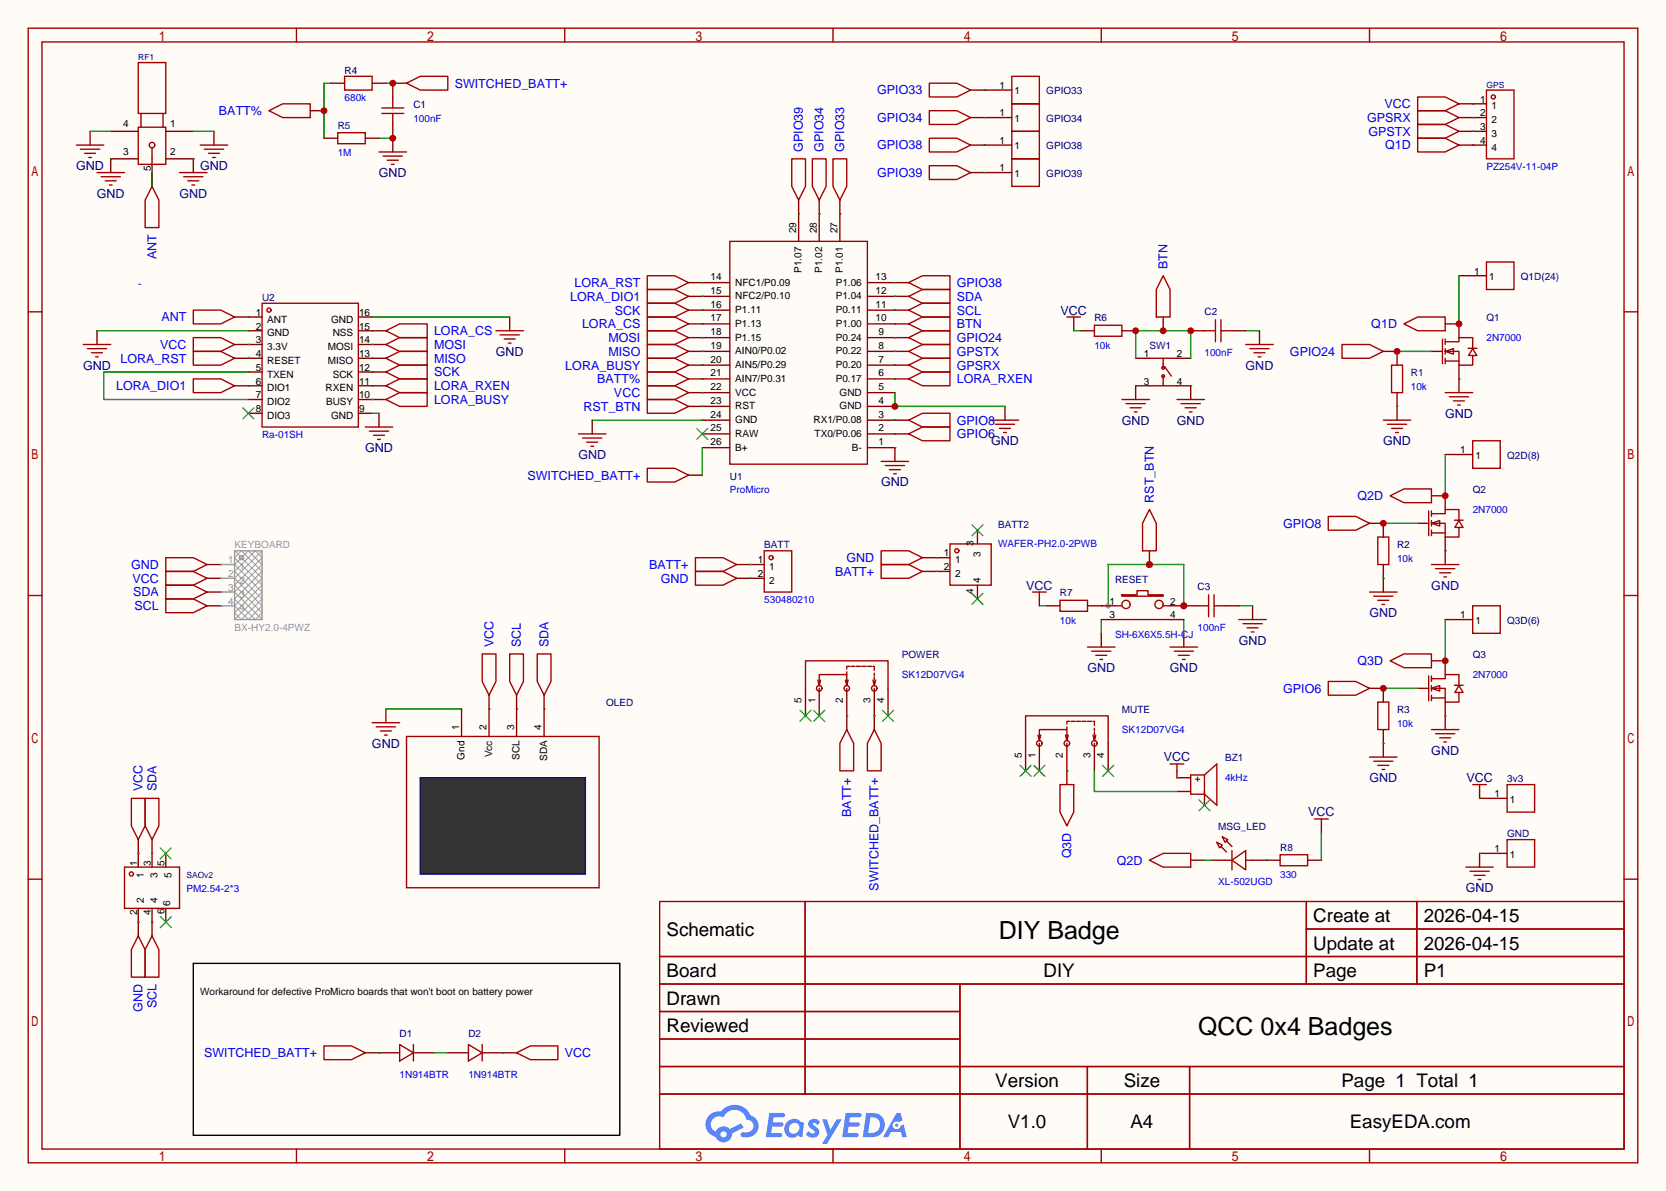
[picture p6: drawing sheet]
<svg xmlns="http://www.w3.org/2000/svg" width="308mm" height="220mm" viewBox="0 0 308 220" stroke-linecap="round" stroke-linejoin="round" font-family="sans-serif">
<path d="M0 0h307.6v220h-307.6z" fill="#fffcf7"/>
<g fill="none" stroke="#a10000" stroke-width=".25">
<path d="M5.2 5.2h297.2v209.6h-297.2zM7.7 7.7h292.1v204.5h-292.1zM54.7 5.2v2.5M104.3 5.2v2.5M153.8 5.2v2.5M203.3 5.2v2.5M252.9 5.2v2.5M5.2 57.6h2.5M299.8 57.6h2.6M5.2 110h2.5M299.8 110h2.6M5.2 162.4h2.5"/>
<path d="M121.8 166.5h178v45.7h-178zM121.8 176.7h178M148.7 166.5v35.6M241.2 166.5v15.2M241.2 171.6h58.6M261.6 166.5v15.2M299.8 162.4h2.6M121.8 181.7h178M121.8 186.8h55.4M121.8 197h178M121.8 191.9h55.4M177.2 181.7v30.5"/>
<path d="M200.8 197v15.2M219.6 197v15.2M54.7 212.2v2.6M104.3 212.2v2.6M121.8 202.1h178M153.8 212.2v2.6M203.3 212.2v2.6M252.9 212.2v2.6"/>
</g>
<g fill="#5487ff">
<path d="M149.5 206.9a1.3 1.3 0 0 1 1.9 .3l-.4 .6a.54 .54 0 0 0-1-.2l.2 .2a1.58 1.58 0 0 1 1 1.5 1.43 1.43 0 0 1-2.4 .2l.5-.6a.64 .64 0 0 0 .5 .5 .64 .64 0 0 0 .6-.3l-.1-.3a1.6 1.6 0 0 1-1.1-1.5z"/>
<path d="M151.8 206.7h.8l.7 2 1.2-2h.9l-2.7 4.5h-.9l1-1.6z"/>
<path d="M142 205.5h1.7a1.31 1.31 0 0 1 1.2 .2 .4 .4 0 0 1-.3 .6h-1.8l-.1 1h1.6a.4 .4 0 0 1 .3 .4 .4 .4 0 0 1-.4 .4h-1.6l-.2 1.2 .8-.1a1.23 1.23 0 0 1 1.2 .2 .39 .39 0 0 1-.4 .6h-2.6z"/>
<path d="M156.1 205.5h1.7a1.32 1.32 0 0 1 1.2 .2 .39 .39 0 0 1-.3 .6h-1.8l-.1 1h1.6a.4 .4 0 0 1 .4 .4 .4 .4 0 0 1-.5 .4h-1.6l-.2 1.1h.8a1.23 1.23 0 0 1 1.2 .2 .39 .39 0 0 1-.4 .6h-2.6z"/>
<path d="M165.5 205.6h.8l.3 1.3-.6 .3a.75 .75 0 0 0-1.1 .3 .75 .75 0 0 0 .5 1.1 .75 .75 0 0 0 .9-.7l.5-.3 .6 2.4h-.8l-.3-.9h-1.8l-.5 .9h-1z"/>
<path d="M159.9 205.6l-.6 4.4h1.4a2.27 2.27 0 0 0 2.7-2.3 2.27 2.27 0 0 0-2.7-2.1zM160.7 206.3a1.5 1.5 0 0 1 1.8 1.6 1.5 1.5 0 0 1-1.9 1.3h-.3z"/>
<path d="M145.4 207.2a1.62 1.62 0 0 0-.4 2.1 1.62 1.62 0 0 0 2 .6l.3-.2 .4 .2 .4 .1 .3-2.4-.1-.3-.5-.1a1.58 1.58 0 0 0-2.4 0zM146 207.7a.99 .99 0 0 1 1.6 .3 .99 .99 0 0 1-.9 1.4 .94 .94 0 0 1-1-.6 .94 .94 0 0 1 .3-1.1z"/>
<path d="M131 206a2.37 2.37 0 0 0 1.1 4 1.54 1.54 0 0 0 1.8 1 1.54 1.54 0 0 0 1.2-1.6l2.2-1.1-.5-.8-2.1 1a1.57 1.57 0 0 0-2.6 .5 1.5 1.5 0 0 1-.7-2.1 1.5 1.5 0 0 1 2.2-.5 2.23 2.23 0 0 1 2.3-1.4 2.23 2.23 0 0 1 2 1.8 1.16 1.16 0 0 1 1.2 1.1 1.16 1.16 0 0 1-1.1 1.2h-.7a.47 .47 0 0 0-.5 .4 .47 .47 0 0 0 .4 .5 2.23 2.23 0 0 0 2.2-.6 2.23 2.23 0 0 0 .5-2.3 2.16 2.16 0 0 0-1.3-1.1 3.2 3.2 0 0 0-5.5-.7l-1.1 .1zM133 209.5a.6 .6 0 0 1 1.2 0 .6 .6 0 0 1-1.2 0z"/>
<circle cx="165.6" cy="207.8" r=".28"/>
</g>
<g fill="none" stroke="#a10000" stroke-width=".25">
<path d="M48.4 56h17.8v22.9h-17.8zM134.7 44.6h25.4v41.1h-25.4zM183 77.6h5.1M183.8 78.4h3.5M184.5 79.1h2.1M185.3 79.9h.5M106.8 80.1h5.1M107.6 80.9h3.5M108.3 81.7h2.1M109.1 82.4h.5M162.7 85.2h5.1M163.4 86h3.6"/>
<path d="M164.2 86.7h2M165 87.5h.5"/>
<circle cx="49.7" cy="57.3" r=".38"/>
</g>
<g fill="none" stroke="#870000" stroke-width=".25">
<path d="M147.4 39.5v5.1M151.3 39.5v5.1M155.1 39.5v5.1M45.8 58.5h2.6M66.2 58.5h2.5M129.7 57.3h5M129.7 54.7h5M129.7 52.2h5M129.7 59.8h5M160.1 57.3h5.1M160.1 54.7h5.1M160.1 52.2h5.1"/>
<path d="M160.1 59.8h5.1M45.8 61.1h2.6M45.8 63.6h2.6M45.8 66.2h2.6M45.8 68.7h2.6M45.8 71.2h2.6M45.8 73.8h2.6M45.8 76.3h2.6M66.2 61.1h2.5M66.2 63.6h2.5M66.2 66.2h2.5M66.2 68.7h2.5"/>
<path d="M66.2 71.2h2.5M66.2 73.8h2.5M66.2 76.3h2.5M109.3 77.6v2.5M129.7 62.4h5M129.7 64.9h5M129.7 67.4h5M129.7 77.6h5M129.7 70h5M129.7 72.5h5M129.7 75.1h5M160.1 62.4h5.1"/>
<path d="M160.1 64.9h5.1M160.1 67.4h5.1M160.1 77.6h5.1M160.1 70h5.1M160.1 72.5h5.1M160.1 75.1h5.1M185.5 75.1v2.5M129.7 80.1h5M129.7 82.7h5M160.1 80.1h5.1M160.1 82.7h5.1v2.5"/>
</g>
<path d="M44.8 75.3l2.1 2M46.9 75.3l-2.1 2M128.7 79.1l2 2.1M130.7 79.1l-2 2.1" fill="none" stroke="#3c3" stroke-width=".25"/>
<path d="M165.2 72.5v2.6h20.3M165.2 82.7h.1" fill="none" stroke="#008700" stroke-width=".25"/>
<circle cx="165.2" cy="75.1" r=".63" fill="#c00"/>
<g fill="none" stroke="#008700" stroke-width=".25">
<path d="M271.9 19.2h.1M16.6 24.3h3.8M20.4 29.3h.1M28.1 31.9v2.5M35.7 29.3h.1M35.7 24.3h3.8M271.9 21.7h.1M271.9 24.3h.1M271.9 26.8h.1M45.8 58.5h.1M68.7 58.5h25.4M129.7 59.8h.1"/>
<path d="M129.7 57.3h.1M129.7 54.7h.1M129.7 52.2h.1M165.2 54.7h.1M165.2 57.3h.1M165.2 59.8h.1M17.9 61.1h27.9M45.8 63.6h.1M45.8 66.2h.1M45.8 71.2h.1M45.8 68.7h-26.6v5.1h26.6M68.7 61.1h.1"/>
<path d="M68.7 63.6h.1M68.7 66.2h.1M68.7 68.7h.1M68.7 71.2h.1M68.7 73.8h.1M68.7 76.3h1.3M109.3 77.6h20.4M129.7 72.5h.1M129.7 75.1h.1M129.7 70h.1M129.7 67.4h.1M129.7 64.9h.1"/>
<path d="M129.7 62.4h.1M165.2 62.4h.1M165.2 64.9h.1M165.2 67.4h.1M165.2 70h.1M165.2 77.6h.1M257.9 75.1h.1M257.9 64.9h6.4M129.7 82.7v5.1M165.2 80.1h.1M255.4 96.6h6.3M255.4 106.8h.1"/>
<path d="M255.4 137.3h.1M255.4 127.1h6.3"/>
</g>
<g fill="none" stroke="#870000" stroke-width=".25">
<path d="M269.4 19.2h5M16.6 24.3v2.5M20.4 24.3h5.1M25.5 29.3h-5.1v2.6M28.1 29.3v5.1M30.6 24.3h5.1M30.6 29.3h5.1v2.6M39.5 24.3v2.5M269.4 24.3h5M269.4 21.7h5M271.9 26.8h2.5M43.3 58.5h2.5"/>
<path d="M94.1 58.5v2.6M127.1 59.8h2.6M127.1 57.3h2.6M127.1 54.7h2.6M127.1 52.2h2.6M165.2 59.8h2.6M165.2 57.3h2.6M165.2 54.7h2.6M269.4 59.8v2.6M17.9 61.1v2.5M43.3 63.6h2.5M43.3 66.2h2.5"/>
<path d="M43.3 71.2h2.5M68.7 63.6h2.5M68.7 66.2h2.5M68.7 71.2h2.5M68.7 61.1h2.5M68.7 68.7h2.5M68.7 73.8h2.5M70 76.3v2.6M127.1 72.5h2.6M127.1 75.1h2.6M127.1 70h2.6M127.1 67.4h2.6"/>
<path d="M127.1 64.9h2.6M127.1 62.4h2.6M165.2 70h2.6M165.2 67.4h2.6M165.2 64.9h2.6M165.2 62.4h2.6M165.2 77.6h2.6M255.4 64.9h2.5v2.5M257.9 72.5v5.1M264.3 64.9h2M269.4 67.4v2.6M127.1 87.8h2.6"/>
<path d="M165.2 80.1h2.6M255.4 96.6v2.6M261.7 96.6h2.1M266.8 91.6v2.5M266.8 99.2v2.5M255.4 104.3v5M90.3 128.4v2.5M95.4 128.4v2.5M100.5 128.4v2.5M255.4 127.1v2.6M255.4 134.7v5.1M261.7 127.1h2.1"/>
<path d="M266.8 122v2.6M266.8 129.7v2.5"/>
</g>
<g fill="none" stroke="#a10000" stroke-width=".25">
<path d="M25.5 11.6h5.1v9.4h-5.1zM261.7 17.9h5.1l2.6 1.3-2.6 1.2h-5.1zM274.4 16.6h5.1v12.7h-5.1zM14.1 26.8h5.1M14.9 27.6h3.5M15.6 28.3h2.1M16.4 29.1h.5M17.9 31.9h5.1M18.7 32.6h3.5M19.4 33.4h2.1M20.2 34.2h.5M25.5 23.5h5.1v6.9h-5.1z"/>
<path d="M26 21v2.5M28.1 34.4l1.2 2.6v5h-2.5v-5zM28.1 27.3v2M30.1 21v2.5M33.1 31.9h5.1M33.9 32.6h3.6M34.7 33.4h2M35.4 34.2h.5M37 26.8h5M37.7 27.6h3.6M38.5 28.3h2M39.2 29.1h.6"/>
<path d="M261.7 20.4h5.1l2.6 1.3-2.6 1.3h-5.1zM261.7 23h5.1l2.6 1.3-2.6 1.2h-5.1zM35.7 57.3h5.1l2.5 1.2-2.5 1.3h-5.1zM119.5 58.5h5.1l2.5 1.3-2.5 1.3h-5.1zM119.5 56h5.1l2.5 1.3-2.5 1.2h-5.1zM119.5 53.5h5.1l2.5 1.2-2.5 1.3h-5.1zM119.5 50.9h5.1l2.5 1.3-2.5 1.3h-5.1zM167.8 54.7l2.5-1.2h5.1v2.5h-5.1zM167.8 57.3l2.5-1.3h5.1v2.5h-5.1zM167.8 59.8l2.5-1.3h5.1v2.6h-5.1zM15.4 63.6h5M16.1 64.4h3.6"/>
<path d="M16.9 65.2h2M17.7 65.9h.5M35.7 62.4h5.1l2.5 1.2-2.5 1.3h-5.1zM35.7 64.9h5.1l2.5 1.3-2.5 1.2h-5.1zM35.7 70h5.1l2.5 1.2-2.5 1.3h-5.1zM67.4 78.9h5.1M68.2 79.6h3.6M71.2 61.1l2.6-1.3h5.1v2.6h-5.1zM71.2 63.6l2.6-1.2h5.1v2.5h-5.1zM71.2 66.2l2.6-1.3h5.1v2.5h-5.1zM71.2 68.7l2.6-1.3h5.1v2.6h-5.1zM71.2 71.2l2.6-1.2h5.1v2.5h-5.1z"/>
<path d="M71.2 73.8l2.6-1.3h5.1v2.6h-5.1zM91.6 61.1h5M92.3 61.8h3.6M93.1 62.6h2M93.9 63.4h.5M119.5 71.2h5.1l2.5 1.3-2.5 1.3h-5.1zM119.5 73.8h5.1l2.5 1.3-2.5 1.2h-5.1zM119.5 68.7h5.1l2.5 1.3-2.5 1.2h-5.1zM119.5 66.2h5.1l2.5 1.2-2.5 1.3h-5.1zM119.5 63.6h5.1l2.5 1.3-2.5 1.3h-5.1zM119.5 61.1h5.1l2.5 1.3-2.5 1.2h-5.1zM167.8 62.4l2.5-1.3h5.1v2.5h-5.1z"/>
<path d="M167.8 64.9l2.5-1.3h5.1v2.6h-5.1zM167.8 67.4l2.5-1.2h5.1v2.5h-5.1zM167.8 70l2.5-1.3h5.1v2.5h-5.1zM167.8 77.6l2.5-1.3h5.1v2.6h-5.1zM255.4 77.6h5.1M256.2 78.4h3.5M256.9 67.4h2.1v5.1h-2.1zM256.9 79.1h2.1M257.7 79.9h.5M266.3 62.6v4.6M266.8 64.9l1.6-.5v1zM266.8 63.1h2.6v-.7h2.5v2"/>
<path d="M266.8 64.9h2.6v2.5h2.5v-1.7M266.8 66.7h2.6M266.8 62.6v1M266.8 64.4v1M266.8 66.2v1M271.1 64.3h1.6M271.9 64.4l.8 1.3h-1.6zM69 80.4h2M69.7 81.2h.5M119.5 86.5h5.1l2.5 1.3-2.5 1.2h-5.1zM167.8 80.1l2.5-1.2h5.1v2.5h-5.1zM254.4 99.2h2v5.1h-2z"/>
<path d="M263.8 94.4v4.5M264.3 96.6l1.5-.5v1.1zM264.3 94.9h2.5v-.8h2.6v2M264.3 96.6h2.5v2.6h2.6v-1.8M264.3 98.4h2.5M264.3 94.4v1M264.3 96.1v1.1M264.3 97.9v1M268.5 96.1h1.6M269.4 96.1l.7 1.3h-1.5zM252.9 109.3h5M253.6 110.1h3.6"/>
<path d="M254.4 110.9h2M255.1 111.6h.6M89 120.8h2.6v5.1l-1.3 2.5-1.3-2.5zM94.1 120.8h2.5v5.1l-1.2 2.5-1.3-2.5zM99.2 120.8h2.5v5.1l-1.2 2.5-1.3-2.5zM252.9 139.8h5M254.4 129.7h2v5h-2zM263.8 124.8v4.6M264.3 127.1l1.5-.5v1zM264.3 125.3h2.5v-.7h2.6v2M264.3 127.1h2.5v2.6h2.6v-1.8M264.3 124.8v1.1"/>
<path d="M264.3 126.6v1M264.3 128.4v1M264.3 128.9h2.5M268.5 126.6h1.6M269.4 126.6l.7 1.3h-1.5zM253.6 140.6h3.6M254.4 141.4h2M255.1 142.1h.6"/>
<circle cx="275.7" cy="17.9" r=".38"/>
<circle cx="28.1" cy="26.8" r=".51"/>
</g>
<circle cx="257.9" cy="64.9" r=".63" fill="#c00"/>
<path d="M247.8 63.6h5.1l2.5 1.3-2.5 1.3h-5.1z" fill="none" stroke="#a10000" stroke-width=".25"/>
<path d="M252.9 96.6h2.5" fill="none" stroke="#870000" stroke-width=".25"/>
<circle cx="255.4" cy="96.6" r=".63" fill="#c00"/>
<path d="M245.2 95.4h5.1l2.6 1.2-2.6 1.3h-5.1z" fill="none" stroke="#a10000" stroke-width=".25"/>
<path d="M252.9 127.1h2.5" fill="none" stroke="#870000" stroke-width=".25"/>
<circle cx="255.4" cy="127.1" r=".63" fill="#c00"/>
<g fill="none" stroke="#a10000" stroke-width=".25">
<path d="M259.2 59.8l2.5-1.3h5.1v2.6h-5.1zM266.8 72.5h5.1M267.6 73.3h3.5M268.4 74h2M269.1 74.8h.5M256.7 91.6l2.5-1.3h5.1v2.5h-5.1zM264.3 104.3h5.1M265 105h3.6M265.8 105.8h2M266.6 106.6h.5M245.2 125.9h5.1l2.6 1.2-2.6 1.3h-5.1zM256.7 122l2.5-1.2h5.1v2.5h-5.1z"/>
<path d="M264.3 134.7h5.1M265 135.5h3.6M265.8 136.3h2M266.6 137h.5"/>
</g>
<path d="M57.3 20.4h2.5M266.8 59.8h2.6M269.4 70v2.5M264.3 91.6h2.5M266.8 101.7v2.6M264.3 122h2.5M266.8 132.2v2.5" fill="none" stroke="#870000" stroke-width=".25"/>
<path d="M61.1 15.4h-1.3v10.1M269.4 70h.1M266.8 101.7h.1M266.8 132.2h.1" fill="none" stroke="#008700" stroke-width=".25"/>
<circle cx="59.8" cy="20.4" r=".63" fill="#c00"/>
<g fill="none" stroke="#a10000" stroke-width=".25">
<path d="M75.1 15.4l2.5-1.3h5.1v2.5h-5.1zM49.7 20.4l2.5-1.2h5.1v2.5h-5.1zM70 28.1h5.1M70.7 28.8h3.6M71.5 29.6h2M72.3 30.4h.5M207.1 73.8h5.1M207.9 74.5h3.6M208.7 75.3h2M209.4 76.1h.5M212.2 71.2h5.1M212.2 66.2h5.1"/>
<path d="M214.8 66.2v1.7M214.8 69.5v1.7M215 67.7l1.3 1.8M217.3 73.8h5.1M218.1 74.5h3.5M218.8 75.3h2.1M219.6 76.1h.5"/>
<circle cx="214.8" cy="67.9" r=".25"/>
<circle cx="214.8" cy="69.5" r=".25"/>
</g>
<path d="M72.5 15.4h2.6M72.5 25.5v2.6M209.7 66.2h2.5M212.2 71.2h-2.5v2.6M217.3 71.2h2.5v2.6M217.3 66.2h2.5" fill="none" stroke="#870000" stroke-width=".25"/>
<path d="M71.2 15.4h1.3M70 25.5h2.5M209.7 66.2v-5.1h10.1v5.1M219.8 71.2h.1M204.6 111.9v-7.6h14v7.6" fill="none" stroke="#008700" stroke-width=".25"/>
<g fill="#c00">
<circle cx="218.6" cy="111.9" r=".63"/>
<circle cx="212.2" cy="104.3" r=".63"/>
</g>
<circle cx="204.6" cy="111.9" r=".51" fill="#999"/>
<path d="M199.5 61.1h2.6M207.1 61.1h2.6M232.5 61.1v2.5" fill="none" stroke="#870000" stroke-width=".25"/>
<path d="M202.1 60.1h5v2h-5zM230 63.6h5.1M230.8 64.4h3.5M231.5 65.2h2.1M232.3 65.9h.5" fill="none" stroke="#a10000" stroke-width=".25"/>
<path d="M230 61.1h2.5" fill="none" stroke="#008700" stroke-width=".25"/>
<circle cx="209.7" cy="61.1" r=".63" fill="#c00"/>
<path d="M198.2 61.1h1.3M209.7 71.2h.1" fill="none" stroke="#008700" stroke-width=".25"/>
<path d="M198.2 59.8v1.3M214.8 58.5v2.6" fill="none" stroke="#870000" stroke-width=".25"/>
<path d="M197 58.5h2.5M198.2 58.5v1.3" fill="none" stroke="#a10000" stroke-width=".25"/>
<circle cx="214.8" cy="61.1" r=".63" fill="#c00"/>
<path d="M214.8 50.9l1.2 2.6v5h-2.5v-5z" fill="none" stroke="#a10000" stroke-width=".25"/>
<path d="M212.2 101.7v2.6" fill="none" stroke="#870000" stroke-width=".25"/>
<circle cx="212.2" cy="104.3" r=".63" fill="#c00"/>
<g fill="none" stroke="#a10000" stroke-width=".25">
<path d="M212.2 94.1l1.3 2.5v5.1h-2.6v-5.1zM128.4 103h5.1l2.5 1.3-2.5 1.2h-5.1zM141.1 101.7h5.1v7.6h-5.1z"/>
<circle cx="142.4" cy="103" r=".38"/>
</g>
<path d="M72.5 15.4v2.5M136 104.3h5.1M138.6 106.8h2.5" fill="none" stroke="#870000" stroke-width=".25"/>
<path d="M138.6 104.3h.1" fill="none" stroke="#008700" stroke-width=".25"/>
<circle cx="72.5" cy="15.4" r=".63" fill="#c00"/>
<path d="M72.5 23v2.5" fill="none" stroke="#870000" stroke-width=".25"/>
<circle cx="72.5" cy="25.5" r=".63" fill="#c00"/>
<path d="M70.5 19.9h4M72.5 17.9v2M70.5 21h4M72.5 21v2" fill="none" stroke="#a10000" stroke-width=".25"/>
<path d="M219.8 61.1h2.6" fill="none" stroke="#870000" stroke-width=".25"/>
<circle cx="219.8" cy="61.1" r=".63" fill="#c00"/>
<path d="M269.4 50.9h5M227.5 61.1h2.5M266.8 83.9h5.1M266.8 114.4h5.1" fill="none" stroke="#870000" stroke-width=".25"/>
<path d="M224.4 59.1v4M225.4 59.1v4M274.4 48.4h5.1v5.1h-5.1zM222.4 61.1h2M225.4 61.1h2.1M271.9 81.4h5.1v5.1h-5.1zM271.9 111.9h5.1v5.1h-5.1z" fill="none" stroke="#a10000" stroke-width=".25"/>
<path d="M266.8 83.9v7.7" fill="none" stroke="#008700" stroke-width=".25"/>
<circle cx="266.8" cy="91.6" r=".63" fill="#c00"/>
<path d="M266.8 114.4v7.6" fill="none" stroke="#008700" stroke-width=".25"/>
<circle cx="266.8" cy="122" r=".63" fill="#c00"/>
<path d="M269.4 50.9v8.9" fill="none" stroke="#008700" stroke-width=".25"/>
<circle cx="269.4" cy="59.8" r=".63" fill="#c00"/>
<g fill="none" stroke="#a10000" stroke-width=".25">
<path d="M63.6 14.1h5.1v2.5h-5.1zM171.6 15.4h5.1l2.5 1.2-2.5 1.3h-5.1zM186.8 14.1h5.1v5.1h-5.1zM186.8 19.2h5.1v5.1h-5.1zM62.4 24.5h5v2h-5zM146.2 29.3h2.5v5.1l-1.3 2.6-1.2-2.6zM150 29.3h2.5v5.1l-1.2 2.6-1.3-2.6zM153.8 29.3h2.5v5.1l-1.2 2.6-1.3-2.6zM171.6 20.4h5.1l2.5 1.3-2.5 1.3h-5.1zM171.6 30.6h5.1l2.5 1.3-2.5 1.2h-5.1zM171.6 25.5h5.1l2.5 1.3-2.5 1.3h-5.1zM186.8 29.3h5.1v5.1h-5.1z"/>
<path d="M186.8 24.3h5.1v5h-5.1zM261.7 25.5h5.1l2.6 1.3-2.6 1.3h-5.1zM167.8 52.2l2.5-1.3h5.1v2.6h-5.1zM128.4 105.5h5.1l2.5 1.3-2.5 1.3h-5.1zM162.7 101.7h5.1l2.5 1.3-2.5 1.3h-5.1zM162.7 104.3h5.1l2.5 1.2-2.5 1.3h-5.1zM175.4 100.5h7.6v7.6h-7.6zM190.6 109.3h2.6M191.9 109.3v1.3M195.7 110.9h5.1v2h-5.1zM200.8 119.5h5.1M205.9 114.4h10.1"/>
<path d="M205.9 111.9h1.2M214.8 111.9h1.2M216 119.5h5.1M221.1 111.9h2M223.1 109.9v4M224.2 111.9h2M224.2 109.9v4M228.7 114.4h5.1M229.5 115.2h3.5M230.3 116h2M231 116.7h.5M68.7 133.5h5.1"/>
<path d="M69.5 134.2h3.5M70.2 135h2.1M71 135.8h.5M148.7 127.1v-5.1h15.3v5.1M151 125.6l.3 1M151.5 125.6l-.2 1M156.1 125.6l.2 1M156.3 134.7l1.3 2.6v5.1h-2.5v-5.1zM156.3 124.1v.5M156.6 125.6l-.3 1v-2h-5v2M156.8 123.1h-.5v.5M157.1 123.1h.8"/>
<path d="M158.1 123.1h.8M159.1 123.1h.8M160.1 123.1h.8M161.2 123.1h.2v.7M161.2 125.6l.2 1M161.4 134.7l1.3 2.6v5.1h-2.6v-5.1zM161.4 124.3v.5M161.4 125.1v.5M161.7 125.6l-.3 1v-.7M189.4 137.3v-5.1h15.2v5.1M191.6 135.8l.3 1M192.2 135.8l-.3 1"/>
<path d="M196.7 135.8l.3 1M197 134.2v.5M197.2 135.8l-.2 1v-2.1h-5.1v2.1M197.5 133.2h-.5v.5M197.7 133.2h.8M198.8 133.2h.7M199.8 133.2h.7M200.8 133.2h.7M201.5 120.3h3.6M201.8 133.2h.3v.8M201.8 135.8l.3 1M202.1 134.5v.5"/>
<path d="M202.1 135.3v.5M202.3 135.8l-.2 1v-.8M202.3 121h2M203.1 121.8h.5M216.8 120.3h3.5M217.6 121h2M218.3 121.8h.5M24.3 147.4h2.5v5.1l-1.3 2.6-1.2-2.6zM26.8 147.4h2.5v5.1l-1.2 2.6-1.3-2.6zM195.7 144.9h2.5v5.1l-1.2 2.5-1.3-2.5zM212.2 158.9l2.6-1.3h5v2.5h-5zM216 141.1h2.6"/>
<path d="M217.3 141.1v1.3M222.4 143.1l2.3-2v7.6l-2.3-2M222.4 143.1v3.6M222.4 143.1h-2.6v3.6h2.6M224.7 155.6l1 .5-.5 .5zM225.4 156.3l1 1.1M225.7 154.6l1 .5-.5 .5zM226.2 158.9h1.3M226.4 155.3l1.1 1M227.5 158.9l2.5-1.8v3.6zM227.5 157.1v3.6M230 158.9h1.3"/>
<path d="M236.3 157.9h5.1v2h-5.1zM242.7 151.3h2.5M244 151.3v1.2M271.9 144.9h2.5M273.2 144.9v1.3M278.3 144.9h5v5.1h-5zM278.3 155.1h5v5h-5zM23 160.1h10.1v7.7h-10.1zM25.5 172.8l1.3 2.6v5.1h-2.5v-5.1zM28.1 172.8l1.2 2.6v5.1h-2.5v-5.1zM270.6 160.1h5.1M271.4 160.9h3.6"/>
<path d="M272.2 161.7h2M272.9 162.4h.5"/>
<circle cx="176.7" cy="101.7" r=".38"/>
<circle cx="151.3" cy="127.1" r=".51"/>
<circle cx="156.3" cy="127.1" r=".51"/>
<circle cx="161.4" cy="127.1" r=".51"/>
<circle cx="191.9" cy="137.3" r=".51"/>
<circle cx="197" cy="137.3" r=".51"/>
<circle cx="202.1" cy="137.3" r=".51"/>
<circle cx="24.3" cy="161.4" r=".38"/>
</g>
<g fill="none" stroke="#870000" stroke-width=".25">
<path d="M61.1 15.4h2.5M68.7 15.4h2.5M179.2 16.6h7.6M59.8 25.5h2.6M67.4 25.5h2.6M147.4 37v2.5M151.3 37v2.5M155.1 37v2.5M179.2 26.8h7.6M179.2 21.7h7.6M179.2 31.9h7.6M269.4 26.8h2.5"/>
<path d="M165.2 52.2h2.6M180.5 97.9v2.6M136 106.8h2.6M170.3 103h5.1M170.3 105.5h5.1M180.5 108.1v2.5M191.9 110.6v1.3M193.2 111.9h2.5M200.8 111.9h2.5M203.3 117v2.5M216 111.9h5.1M216 114.4h2.6"/>
<path d="M218.6 117v2.5M226.2 111.9h2.5M231.3 111.9v2.5M71.2 130.9v2.6M148.7 127.1v5.1M151.3 127.1v5.1M156.3 127.1v7.6M161.4 127.1v7.6M164 127.1v5.1M189.4 137.3v5.1M191.9 137.3v5.1M197 137.3v7.6"/>
<path d="M202.1 137.3v5.1M204.6 137.3v5.1M25.5 155.1v5M28.1 155.1v5M30.6 157.6v2.5M217.3 142.4v1.2h2.5M217.3 146.2h2.5M219.8 158.9h2.6M222.4 146.2v2.5M223.6 158.9h2.6M231.3 158.9h5M241.4 158.9h2.6"/>
<path d="M244 152.5v1.3M273.2 146.2v1.2h5.1M278.3 157.6h-5.1v2.5M25.5 167.8v5M28.1 167.8v5M30.6 167.8v2.5"/>
</g>
<g fill="none" stroke="#008700" stroke-width=".25">
<path d="M181.7 16.6h.1M147.4 39.5h.1M151.3 39.5h.1M155.1 39.5h.1M181.7 21.7h.1M181.7 31.9h.1M181.7 26.8h.1M165.2 52.2h.1M138.6 106.8h.1M172.8 103h.1M172.8 105.5h.1M191.9 111.9h1.3"/>
<path d="M203.3 111.9h.1M203.3 114.4v2.6M218.6 114.4v2.6M228.7 111.9h2.6M71.2 130.9h14M90.3 130.9h.1M95.4 130.9h.1M100.5 130.9h.1M156.3 132.2h.1M161.4 132.2h.1M25.5 157.6h.1M28.1 157.6h.1"/>
<path d="M197 142.4h.1M202.1 142.4v3.8h15.2M217.3 143.6h.1M222.4 158.9h1.2M233.8 158.9h.1M244 153.8v5.1M273.2 147.4h.1M273.2 157.6h.1M25.5 170.3h.1M28.1 170.3h.1"/>
</g>
<g fill="none" stroke="#3c3" stroke-width=".25">
<path d="M179.5 96.9l2 2M181.5 96.9l-2 2M179.5 109.6l2 2M181.5 109.6l-2 2M147.7 131.2l2 2M149.7 131.2l-2 2M150.2 131.2l2.1 2M152.3 131.2l-2.1 2M162.9 131.2l2.1 2M165 131.2l-2.1 2M29.6 156.6l2 2M31.6 156.6l-2 2"/>
<path d="M188.3 141.4l2.1 2M190.4 141.4l-2.1 2M190.9 141.4l2 2M192.9 141.4l-2 2M203.6 141.4l2 2M205.6 141.4l-2 2M221.4 147.7l2 2M223.4 147.7l-2 2M29.6 169.3l2 2M31.6 169.3l-2 2"/>
</g>
<circle cx="218.6" cy="111.9" r=".63" fill="#c00"/>
<g fill="none" stroke="#a10000" stroke-width=".25">
<path d="M30.6 105.5h5.1l2.5 1.3-2.5 1.3h-5.1zM30.6 103h5.1l2.5 1.3-2.5 1.2h-5.1zM30.6 110.6h5.1l2.5 1.3-2.5 1.3h-5.1zM30.6 108.1h5.1l2.5 1.2-2.5 1.3h-5.1zM207.1 109.9h2.8v-.8h2.1v.8h2.8v.2h-7.7zM75.1 136h35.5v28h-35.5z"/>
<circle cx="207.9" cy="111.6" r=".76"/>
<circle cx="214" cy="111.6" r=".76"/>
</g>
<path d="M38.2 111.9h2.6M38.2 106.8h2.6M38.2 104.3h2.6M38.2 109.3h2.6M203.3 114.4h2.6M203.3 111.9h2.6M85.2 130.9v5.1M90.3 130.9v5.1M95.4 130.9v5.1M100.5 130.9v5.1" fill="none" stroke="#870000" stroke-width=".25"/>
<path d="M40.8 106.8h.1M40.8 104.3h.1M40.8 111.9h.1M40.8 109.3h.1" fill="none" stroke="#008700" stroke-width=".25"/>
<path d="M43.3 114.4l5.1-5.1-5.1-5 2.5-2.6 2.6 2.6-5.1 5 5.1 5.1M43.3 101.7l5.1 5.1-5.1 5.1 2.5 2.5 2.6-2.5-5.1-5.1 5.1-5.1M44.6 101.7l-1.3 1.3 5.1 5.1-5.1 5.1 1.3 1.2 3.8-3.8-5.1-5.1 3.8-3.8 1.3 1.3-5.1 5.1 5.1 5.1-1.3 1.2-3.8-3.8 5.1-5.1zM44.7 102.7l.2 .1M44.9 103.2l-.2 .1" fill="none" stroke="#999" stroke-width=".18"/>
<g fill="none" stroke="#999" stroke-width=".25">
<path d="M40.8 104.3h2.5M40.8 106.8h2.5M40.8 109.3h2.5M40.8 111.9h2.5M43.3 101.7h5.1v12.7h-5.1z"/>
<circle cx="44.6" cy="103" r=".38"/>
</g>
<path d="M77.6 143.6h30.5v17.8h-30.5z" fill="#333" stroke="#006" stroke-width=".25"/>
<path d="M59.8 193.2h5.1l2.5 1.2-2.5 1.3h-5.1zM73.8 192.9l2.5 1.5-2.5 1.6zM76.3 192.9v3.1M86.5 192.9l2.5 1.5-2.5 1.6zM89 192.9v3.1M95.4 194.4l2.5-1.2h5.1v2.5h-5.1z" fill="none" stroke="#a10000" stroke-width=".25"/>
<path d="M67.4 194.4h6.4M76.3 194.4h3.8M82.7 194.4h3.8M89 194.4h6.4" fill="none" stroke="#870000" stroke-width=".25"/>
<path d="M70 194.4h.1M80.1 194.4h2.6M92.8 194.4h.1" fill="none" stroke="#008700" stroke-width=".25"/>
<path d="M35.7 177.9h78.7v31.8h-78.7z" fill="none" stroke="#000" stroke-width=".25"/>
<g font-size="4.6">
<text x="184.4" y="173.4">DIY Badge</text>
<text x="221.2" y="191.2">QCC 0x4 Badges</text>
</g>
<g font-size="3.5">
<text x="123.1" y="172.8">Schematic</text>
<text x="242.5" y="170.3">Create at</text>
<text x="262.9" y="170.3">2026-04-15</text>
<text x="242.5" y="175.4">Update at</text>
<text x="262.9" y="175.4">2026-04-15</text>
<text x="123.1" y="180.5">Board</text>
<text x="123.1" y="185.5">Drawn</text>
<text x="192.7" y="180.5">DIY</text>
<text x="242.5" y="180.5">Page</text>
<text x="262.9" y="180.5">P1</text>
<text x="123.1" y="190.6">Reviewed</text>
<text x="183.8" y="200.8">Version</text>
<text x="207.5" y="200.8">Size</text>
<text x="247.7" y="200.8">Page 1 Total 1</text>
<text x="186.1" y="208.4">V1.0</text>
<text x="208.7" y="208.4">A4</text>
<text x="249.2" y="208.4">EasyEDA.com</text>
</g>
<g font-size="2.3" fill="#00f">
<text x="83.9" y="16.2">SWITCHED_BATT+</text>
<text x="162" y="17.4">GPIO33</text>
<text x="40.4" y="21.3">BATT%</text>
<text x="162" y="22.5">GPIO34</text>
<text x="252.4" y="22.5">GPSRX</text>
<text x="255.6" y="20">VCC</text>
<text x="148.3" y="28.1" transform="rotate(-90 148.3 28.1)">GPIO39</text>
<text x="152.1" y="28.1" transform="rotate(-90 152.1 28.1)">GPIO34</text>
<text x="155.9" y="28.1" transform="rotate(-90 155.9 28.1)">GPIO33</text>
<text x="162" y="27.6">GPIO38</text>
<text x="252.6" y="25.1">GPSTX</text>
<text x="255.7" y="27.6">Q1D</text>
<text x="162" y="32.7">GPIO39</text>
<text x="28.9" y="47.9" transform="rotate(-90 28.9 47.9)">ANT</text>
<text x="106" y="53">LORA_RST</text>
<text x="176.7" y="53">GPIO38</text>
<text x="215.6" y="49.7" transform="rotate(-90 215.6 49.7)">BTN</text>
<text x="29.8" y="59.4">ANT</text>
<text x="105.3" y="55.5">LORA_DIO1</text>
<text x="113.5" y="58.1">SCK</text>
<text x="176.7" y="55.5">SDA</text>
<text x="176.7" y="58.1">SCL</text>
<text x="29.5" y="64.4">VCC</text>
<text x="80.1" y="61.9">LORA_CS</text>
<text x="80.1" y="64.4">MOSI</text>
<text x="107.5" y="60.6">LORA_CS</text>
<text x="112.3" y="65.7">MISO</text>
<text x="112.3" y="63.2">MOSI</text>
<text x="176.7" y="60.6">BTN</text>
<text x="176.7" y="63.2">GPIO24</text>
<text x="176.7" y="65.7">GPSTX</text>
<text x="238.2" y="65.7">GPIO24</text>
<text x="253.2" y="60.6">Q1D</text>
<text x="22.2" y="67">LORA_RST</text>
<text x="80.1" y="67">MISO</text>
<text x="80.1" y="69.5">SCK</text>
<text x="104.4" y="68.2">LORA_BUSY</text>
<text x="110.3" y="70.8">BATT%</text>
<text x="176.7" y="68.2">GPSRX</text>
<text x="176.7" y="70.8">LORA_RXEN</text>
<text x="21.5" y="72.1">LORA_DIO1</text>
<text x="80.1" y="72.1">LORA_RXEN</text>
<text x="80.1" y="74.6">LORA_BUSY</text>
<text x="107.7" y="75.9">RST_BTN</text>
<text x="113.4" y="73.3">VCC</text>
<text x="176.7" y="78.4">GPIO8</text>
<text x="176.7" y="80.9">GPIO6</text>
<text x="97.4" y="88.6">SWITCHED_BATT+</text>
<text x="213" y="92.8" transform="rotate(-90 213 92.8)">RST_BTN</text>
<text x="250.6" y="92.4">Q2D</text>
<text x="236.9" y="97.5">GPIO8</text>
<text x="24.2" y="105.1">GND</text>
<text x="24.5" y="107.6">VCC</text>
<text x="119.9" y="105.1">BATT+</text>
<text x="122" y="107.6">GND</text>
<text x="154.2" y="106.3">BATT+</text>
<text x="156.3" y="103.8">GND</text>
<text x="24.6" y="110.2">SDA</text>
<text x="24.8" y="112.7">SCL</text>
<text x="91.1" y="119.5" transform="rotate(-90 91.1 119.5)">VCC</text>
<text x="96.2" y="119.5" transform="rotate(-90 96.2 119.5)">SCL</text>
<text x="101.3" y="119.5" transform="rotate(-90 101.3 119.5)">SDA</text>
<text x="250.6" y="122.9">Q3D</text>
<text x="236.9" y="127.9">GPIO6</text>
<text x="26.3" y="146.2" transform="rotate(-90 26.3 146.2)">VCC</text>
<text x="28.9" y="146.2" transform="rotate(-90 28.9 146.2)">SDA</text>
<text x="157.1" y="150.9" transform="rotate(-90 157.1 150.9)">BATT+</text>
<text x="197.8" y="158.5" transform="rotate(-90 197.8 158.5)">Q3D</text>
<text x="206.2" y="159.7">Q2D</text>
<text x="162.2" y="164.5" transform="rotate(-90 162.2 164.5)">SWITCHED_BATT+</text>
<text x="26.3" y="186.9" transform="rotate(-90 26.3 186.9)">GND</text>
<text x="28.9" y="186.2" transform="rotate(-90 28.9 186.2)">SCL</text>
<text x="37.7" y="195.2">SWITCHED_BATT+</text>
<text x="104.3" y="195.2">VCC</text>
</g>
<g font-size="2.3" fill="#000080">
<text x="14.1" y="31.4">GND</text>
<text x="36.9" y="31.4">GND</text>
<text x="70" y="32.7">GND</text>
<text x="17.9" y="36.5">GND</text>
<text x="33.1" y="36.5">GND</text>
<text x="195.8" y="58.1">VCC</text>
<text x="91.5" y="65.7">GND</text>
<text x="15.3" y="68.2">GND</text>
<text x="230" y="68.2">GND</text>
<text x="266.8" y="77.1">GND</text>
<text x="67.4" y="83.5">GND</text>
<text x="183" y="82.2">GND</text>
<text x="207.1" y="78.4">GND</text>
<text x="217.3" y="78.4">GND</text>
<text x="255.4" y="82.2">GND</text>
<text x="106.8" y="84.8">GND</text>
<text x="162.7" y="89.8">GND</text>
<text x="189.5" y="108.9">VCC</text>
<text x="252.8" y="114">GND</text>
<text x="264.3" y="108.9">GND</text>
<text x="228.7" y="119">GND</text>
<text x="200.8" y="124.1">GND</text>
<text x="216" y="124.1">GND</text>
<text x="68.7" y="138.1">GND</text>
<text x="214.9" y="140.6">VCC</text>
<text x="264.3" y="139.4">GND</text>
<text x="252.8" y="144.4">GND</text>
<text x="270.7" y="144.4">VCC</text>
<text x="241.5" y="150.8">VCC</text>
<text x="270.6" y="164.8">GND</text>
</g>
<g font-size="1.8" fill="#000080">
<text x="63.6" y="13.6">R4</text>
<text x="193.2" y="17.4">GPIO33</text>
<text x="62.4" y="23.8">R5</text>
<text x="76.3" y="20">C1</text>
<text x="193.2" y="22.5">GPIO34</text>
<text x="193.2" y="27.6">GPIO38</text>
<text x="193.2" y="32.7">GPIO39</text>
<text x="280.8" y="51.7">Q1D(24)</text>
<text x="48.4" y="55.5">U2</text>
<text x="202.1" y="59.4">R6</text>
<text x="222.4" y="58.1">C2</text>
<text x="274.4" y="59.4">Q1</text>
<text x="212.2" y="64.4">SW1</text>
<text x="260.5" y="69.5">R1</text>
<text x="134.7" y="88.6">U1</text>
<text x="278.3" y="84.8">Q2D(8)</text>
<text x="271.9" y="91.1">Q2</text>
<text x="141.1" y="101.3">BATT</text>
<text x="184.3" y="97.5">BATT2</text>
<text x="257.9" y="101.3">R2</text>
<text x="205.9" y="107.6">RESET</text>
<text x="195.7" y="110.2">R7</text>
<text x="221.1" y="108.9">C3</text>
<text x="278.3" y="115.2">Q3D(6)</text>
<text x="166.5" y="121.6">POWER</text>
<text x="271.9" y="121.6">Q3</text>
<text x="111.9" y="130.5">OLED</text>
<text x="207.1" y="131.7">MUTE</text>
<text x="257.9" y="131.7">R3</text>
<text x="226.2" y="140.6">BZ1</text>
<text x="278.3" y="144.4">3v3</text>
<text x="224.9" y="153.3">MSG_LED</text>
<text x="278.3" y="154.6">GND</text>
<text x="236.3" y="157.1">R8</text>
<text x="73.8" y="191.4">D1</text>
<text x="86.5" y="191.4">D2</text>
</g>
<g font-size="1.8">
<text x="184.5" y="16.4">1</text>
<text x="187.3" y="17.4">1</text>
<text x="22.7" y="23.5">4</text>
<text x="31.4" y="23.5">1</text>
<text x="184.5" y="21.5">1</text>
<text x="187.3" y="22.5">1</text>
<text x="273.3" y="18.9">1</text>
<text x="273.3" y="21.5">2</text>
<text x="275.4" y="20.2">1</text>
<text x="275.4" y="22.8">2</text>
<text x="22.7" y="28.6">3</text>
<text x="31.4" y="28.6">2</text>
<text x="184.5" y="26.6">1</text>
<text x="187.3" y="27.6">1</text>
<text x="273.3" y="24">3</text>
<text x="273.3" y="26.6">4</text>
<text x="275.4" y="25.3">3</text>
<text x="275.4" y="27.8">4</text>
<text x="27.8" y="31.6" transform="rotate(-90 27.8 31.6)">5</text>
<text x="184.5" y="31.6">1</text>
<text x="187.3" y="32.7">1</text>
<text x="147" y="43.1" transform="rotate(-90 147 43.1)">29</text>
<text x="150.8" y="43.1" transform="rotate(-90 150.8 43.1)">28</text>
<text x="154.6" y="43.1" transform="rotate(-90 154.6 43.1)">27</text>
<text x="131.2" y="51.7">14</text>
<text x="135.8" y="52.8">NFC1/P0.09</text>
<text x="148" y="50.4" transform="rotate(-90 148 50.4)">P1.07</text>
<text x="151.8" y="50.4" transform="rotate(-90 151.8 50.4)">P1.02</text>
<text x="154.3" y="52.8">P1.06</text>
<text x="155.6" y="50.4" transform="rotate(-90 155.6 50.4)">P1.01</text>
<text x="161.7" y="51.7">13</text>
<text x="272.2" y="50.7">1</text>
<text x="275" y="51.7">1</text>
<text x="47.2" y="58.3">1</text>
<text x="49.3" y="59.6">ANT</text>
<text x="61.1" y="59.6">GND</text>
<text x="66.3" y="58.3">16</text>
<text x="131.2" y="54.3">15</text>
<text x="131.2" y="56.8">16</text>
<text x="131.2" y="59.4">17</text>
<text x="135.8" y="55.3">NFC2/P0.10</text>
<text x="135.8" y="57.8">P1.11</text>
<text x="154.3" y="57.8">P0.11</text>
<text x="154.3" y="55.3">P1.04</text>
<text x="161.7" y="56.8">11</text>
<text x="161.7" y="54.3">12</text>
<text x="161.7" y="59.4">10</text>
<text x="47.2" y="60.9">2</text>
<text x="47.2" y="63.4">3</text>
<text x="47.2" y="65.9">4</text>
<text x="49.3" y="62.1">GND</text>
<text x="49.3" y="64.7">3.3V</text>
<text x="60.5" y="64.7">MOSI</text>
<text x="61.4" y="62.1">NSS</text>
<text x="66.3" y="65.9">13</text>
<text x="66.3" y="63.4">14</text>
<text x="66.3" y="60.9">15</text>
<text x="131.2" y="61.9">18</text>
<text x="131.2" y="64.4">19</text>
<text x="135.8" y="60.4">P1.13</text>
<text x="135.8" y="62.9">P1.15</text>
<text x="135.8" y="65.5">AIN0/P0.02</text>
<text x="154.3" y="65.5">P0.22</text>
<text x="154.3" y="62.9">P0.24</text>
<text x="154.3" y="60.4">P1.00</text>
<text x="162.2" y="64.4">8</text>
<text x="162.2" y="61.9">9</text>
<text x="211.2" y="65.9">1</text>
<text x="217.3" y="65.9">2</text>
<text x="47.2" y="68.5">5</text>
<text x="47.2" y="71">6</text>
<text x="49.3" y="67.2">RESET</text>
<text x="49.3" y="69.7">TXEN</text>
<text x="60.5" y="67.2">MISO</text>
<text x="61.4" y="69.7">SCK</text>
<text x="66.3" y="71">11</text>
<text x="66.3" y="68.5">12</text>
<text x="131.2" y="67">20</text>
<text x="131.2" y="69.5">21</text>
<text x="135.8" y="68">AIN5/P0.29</text>
<text x="135.8" y="70.5">AIN7/P0.31</text>
<text x="154.3" y="70.5">P0.17</text>
<text x="154.3" y="68">P0.20</text>
<text x="162.2" y="69.5">6</text>
<text x="162.2" y="67">7</text>
<text x="211.2" y="71">3</text>
<text x="217.3" y="71">4</text>
<text x="47.2" y="73.6">7</text>
<text x="47.2" y="76.1">8</text>
<text x="49.3" y="72.3">DIO1</text>
<text x="49.3" y="74.8">DIO2</text>
<text x="49.3" y="77.4">DIO3</text>
<text x="60.1" y="72.3">RXEN</text>
<text x="60.2" y="74.8">BUSY</text>
<text x="61.1" y="77.4">GND</text>
<text x="66.3" y="76.1">9</text>
<text x="66.3" y="73.6">10</text>
<text x="131.2" y="72.1">22</text>
<text x="131.2" y="74.6">23</text>
<text x="131.2" y="77.1">24</text>
<text x="135.8" y="73.1">VCC</text>
<text x="135.8" y="75.6">RST</text>
<text x="155" y="75.6">GND</text>
<text x="155" y="73.1">GND</text>
<text x="162.2" y="77.1">3</text>
<text x="162.2" y="74.6">4</text>
<text x="162.2" y="72.1">5</text>
<text x="131.2" y="79.7">25</text>
<text x="131.2" y="82.2">26</text>
<text x="135.8" y="78.2">GND</text>
<text x="135.8" y="80.7">RAW</text>
<text x="135.8" y="83.2">B+</text>
<text x="150.2" y="78.2">RX1/P0.08</text>
<text x="150.4" y="80.7">TX0/P0.06</text>
<text x="157.3" y="83.2">B-</text>
<text x="162.2" y="79.7">2</text>
<text x="162.2" y="82.2">1</text>
<text x="269.6" y="83.7">1</text>
<text x="272.4" y="84.7">1</text>
<text x="179.8" y="100.8" transform="rotate(-90 179.8 100.8)">3</text>
<text x="139.9" y="104">1</text>
<text x="139.9" y="106.6">2</text>
<text x="142" y="105.3">1</text>
<text x="142" y="107.8">2</text>
<text x="174.2" y="102.8">1</text>
<text x="174.2" y="105.3">2</text>
<text x="176.3" y="104">1</text>
<text x="176.3" y="106.6">2</text>
<text x="181" y="107.6" transform="rotate(-90 181 107.6)">4</text>
<text x="181" y="102.9" transform="rotate(-90 181 102.9)">3</text>
<text x="179.8" y="109.7" transform="rotate(-90 179.8 109.7)">4</text>
<text x="204.8" y="111.7">1</text>
<text x="216" y="111.7">2</text>
<text x="204.8" y="114.2">3</text>
<text x="216" y="114.2">4</text>
<text x="269.6" y="114.2">1</text>
<text x="272.4" y="115.2">1</text>
<text x="148" y="129.9" transform="rotate(-90 148 129.9)">5</text>
<text x="150.5" y="129.9" transform="rotate(-90 150.5 129.9)">1</text>
<text x="155.6" y="129.9" transform="rotate(-90 155.6 129.9)">2</text>
<text x="160.7" y="129.9" transform="rotate(-90 160.7 129.9)">3</text>
<text x="163.2" y="129.9" transform="rotate(-90 163.2 129.9)">4</text>
<text x="84.8" y="134.7" transform="rotate(-90 84.8 134.7)">1</text>
<text x="89.8" y="134.7" transform="rotate(-90 89.8 134.7)">2</text>
<text x="94.9" y="134.7" transform="rotate(-90 94.9 134.7)">3</text>
<text x="100" y="134.7" transform="rotate(-90 100 134.7)">4</text>
<text x="85.8" y="140.3" transform="rotate(-90 85.8 140.3)">Gnd</text>
<text x="90.9" y="139.9" transform="rotate(-90 90.9 139.9)">Vcc</text>
<text x="95.9" y="140.4" transform="rotate(-90 95.9 140.4)">SCL</text>
<text x="101" y="140.6" transform="rotate(-90 101 140.6)">SDA</text>
<text x="188.6" y="140.1" transform="rotate(-90 188.6 140.1)">5</text>
<text x="191.2" y="140.1" transform="rotate(-90 191.2 140.1)">1</text>
<text x="196.3" y="140.1" transform="rotate(-90 196.3 140.1)">2</text>
<text x="201.3" y="140.1" transform="rotate(-90 201.3 140.1)">3</text>
<text x="203.9" y="140.1" transform="rotate(-90 203.9 140.1)">4</text>
<text x="220.6" y="144.4">+</text>
<text x="276" y="147.2">1</text>
<text x="278.8" y="148.2">1</text>
<text x="25.3" y="160" transform="rotate(-90 25.3 160)">1</text>
<text x="27.8" y="160" transform="rotate(-90 27.8 160)">3</text>
<text x="30.4" y="160" transform="rotate(-90 30.4 160)">5</text>
<text x="276" y="157.4">1</text>
<text x="278.8" y="158.4">1</text>
<text x="26.6" y="166.8" transform="rotate(-90 26.6 166.8)">2</text>
<text x="26.6" y="162.1" transform="rotate(-90 26.6 162.1)">1</text>
<text x="29.1" y="166.8" transform="rotate(-90 29.1 166.8)">4</text>
<text x="29.1" y="162.1" transform="rotate(-90 29.1 162.1)">3</text>
<text x="31.4" y="167.3" transform="rotate(-90 31.4 167.3)">6</text>
<text x="31.6" y="162.1" transform="rotate(-90 31.6 162.1)">5</text>
<text x="25.3" y="168.9" transform="rotate(-90 25.3 168.9)">2</text>
<text x="27.8" y="168.9" transform="rotate(-90 27.8 168.9)">4</text>
<text x="30.4" y="168.8" transform="rotate(-90 30.4 168.8)">6</text>
<text x="37" y="183.8">Workaround for defective ProMicro boards that won't boot on battery power</text>
</g>
<g font-size="1.8" fill="#00f">
<text x="63.6" y="18.7">680k</text>
<text x="76.3" y="22.5">100nF</text>
<text x="62.4" y="28.9">1M</text>
<text x="274.4" y="31.4">PZ254V-11-04P</text>
<text x="25.5" y="53">-</text>
<text x="202.1" y="64.4">10k</text>
<text x="222.4" y="65.7">100nF</text>
<text x="274.4" y="62.9">2N7000</text>
<text x="260.5" y="72.1">10k</text>
<text x="48.4" y="80.9">Ra-01SH</text>
<text x="134.7" y="91.1">ProMicro</text>
<text x="271.9" y="94.7">2N7000</text>
<text x="184.3" y="101">WAFER-PH2.0-2PWB</text>
<text x="257.9" y="103.8">10k</text>
<text x="141.1" y="111.4">530480210</text>
<text x="195.7" y="115.2">10k</text>
<text x="205.9" y="117.8">SH-6X6X5.5H-CJ</text>
<text x="221.1" y="116.5">100nF</text>
<text x="166.5" y="125.1">SK12D07VG4</text>
<text x="271.9" y="125.1">2N7000</text>
<text x="207.1" y="135.3">SK12D07VG4</text>
<text x="257.9" y="134.3">10k</text>
<text x="226.2" y="144.2">4kHz</text>
<text x="34.4" y="164.8">PM2.54-2*3</text>
<text x="224.9" y="163.5">XL-502UGD</text>
<text x="236.3" y="162.2">330</text>
<text x="73.8" y="199.1">1N914BTR</text>
<text x="86.5" y="199.1">1N914BTR</text>
</g>
<g font-size="1.8" fill="#999">
<text x="43.3" y="101.3">KEYBOARD</text>
<text x="42.2" y="104">1</text>
<text x="42.2" y="106.6">2</text>
<text x="44.2" y="105.3">1</text>
<text x="44.2" y="107.8">2</text>
<text x="42.2" y="109.1">3</text>
<text x="42.2" y="111.7">4</text>
<text x="44.2" y="110.4">3</text>
<text x="44.2" y="112.9">4</text>
<text x="43.3" y="116.5">BX-HY2.0-4PWZ</text>
</g>
<g font-size="1.6" fill="#000080">
<text x="25.5" y="11.1">RF1</text>
<text x="274.4" y="16.2">GPS</text>
<text x="34.4" y="162.2">SAOv2</text>
</g>
</svg>
